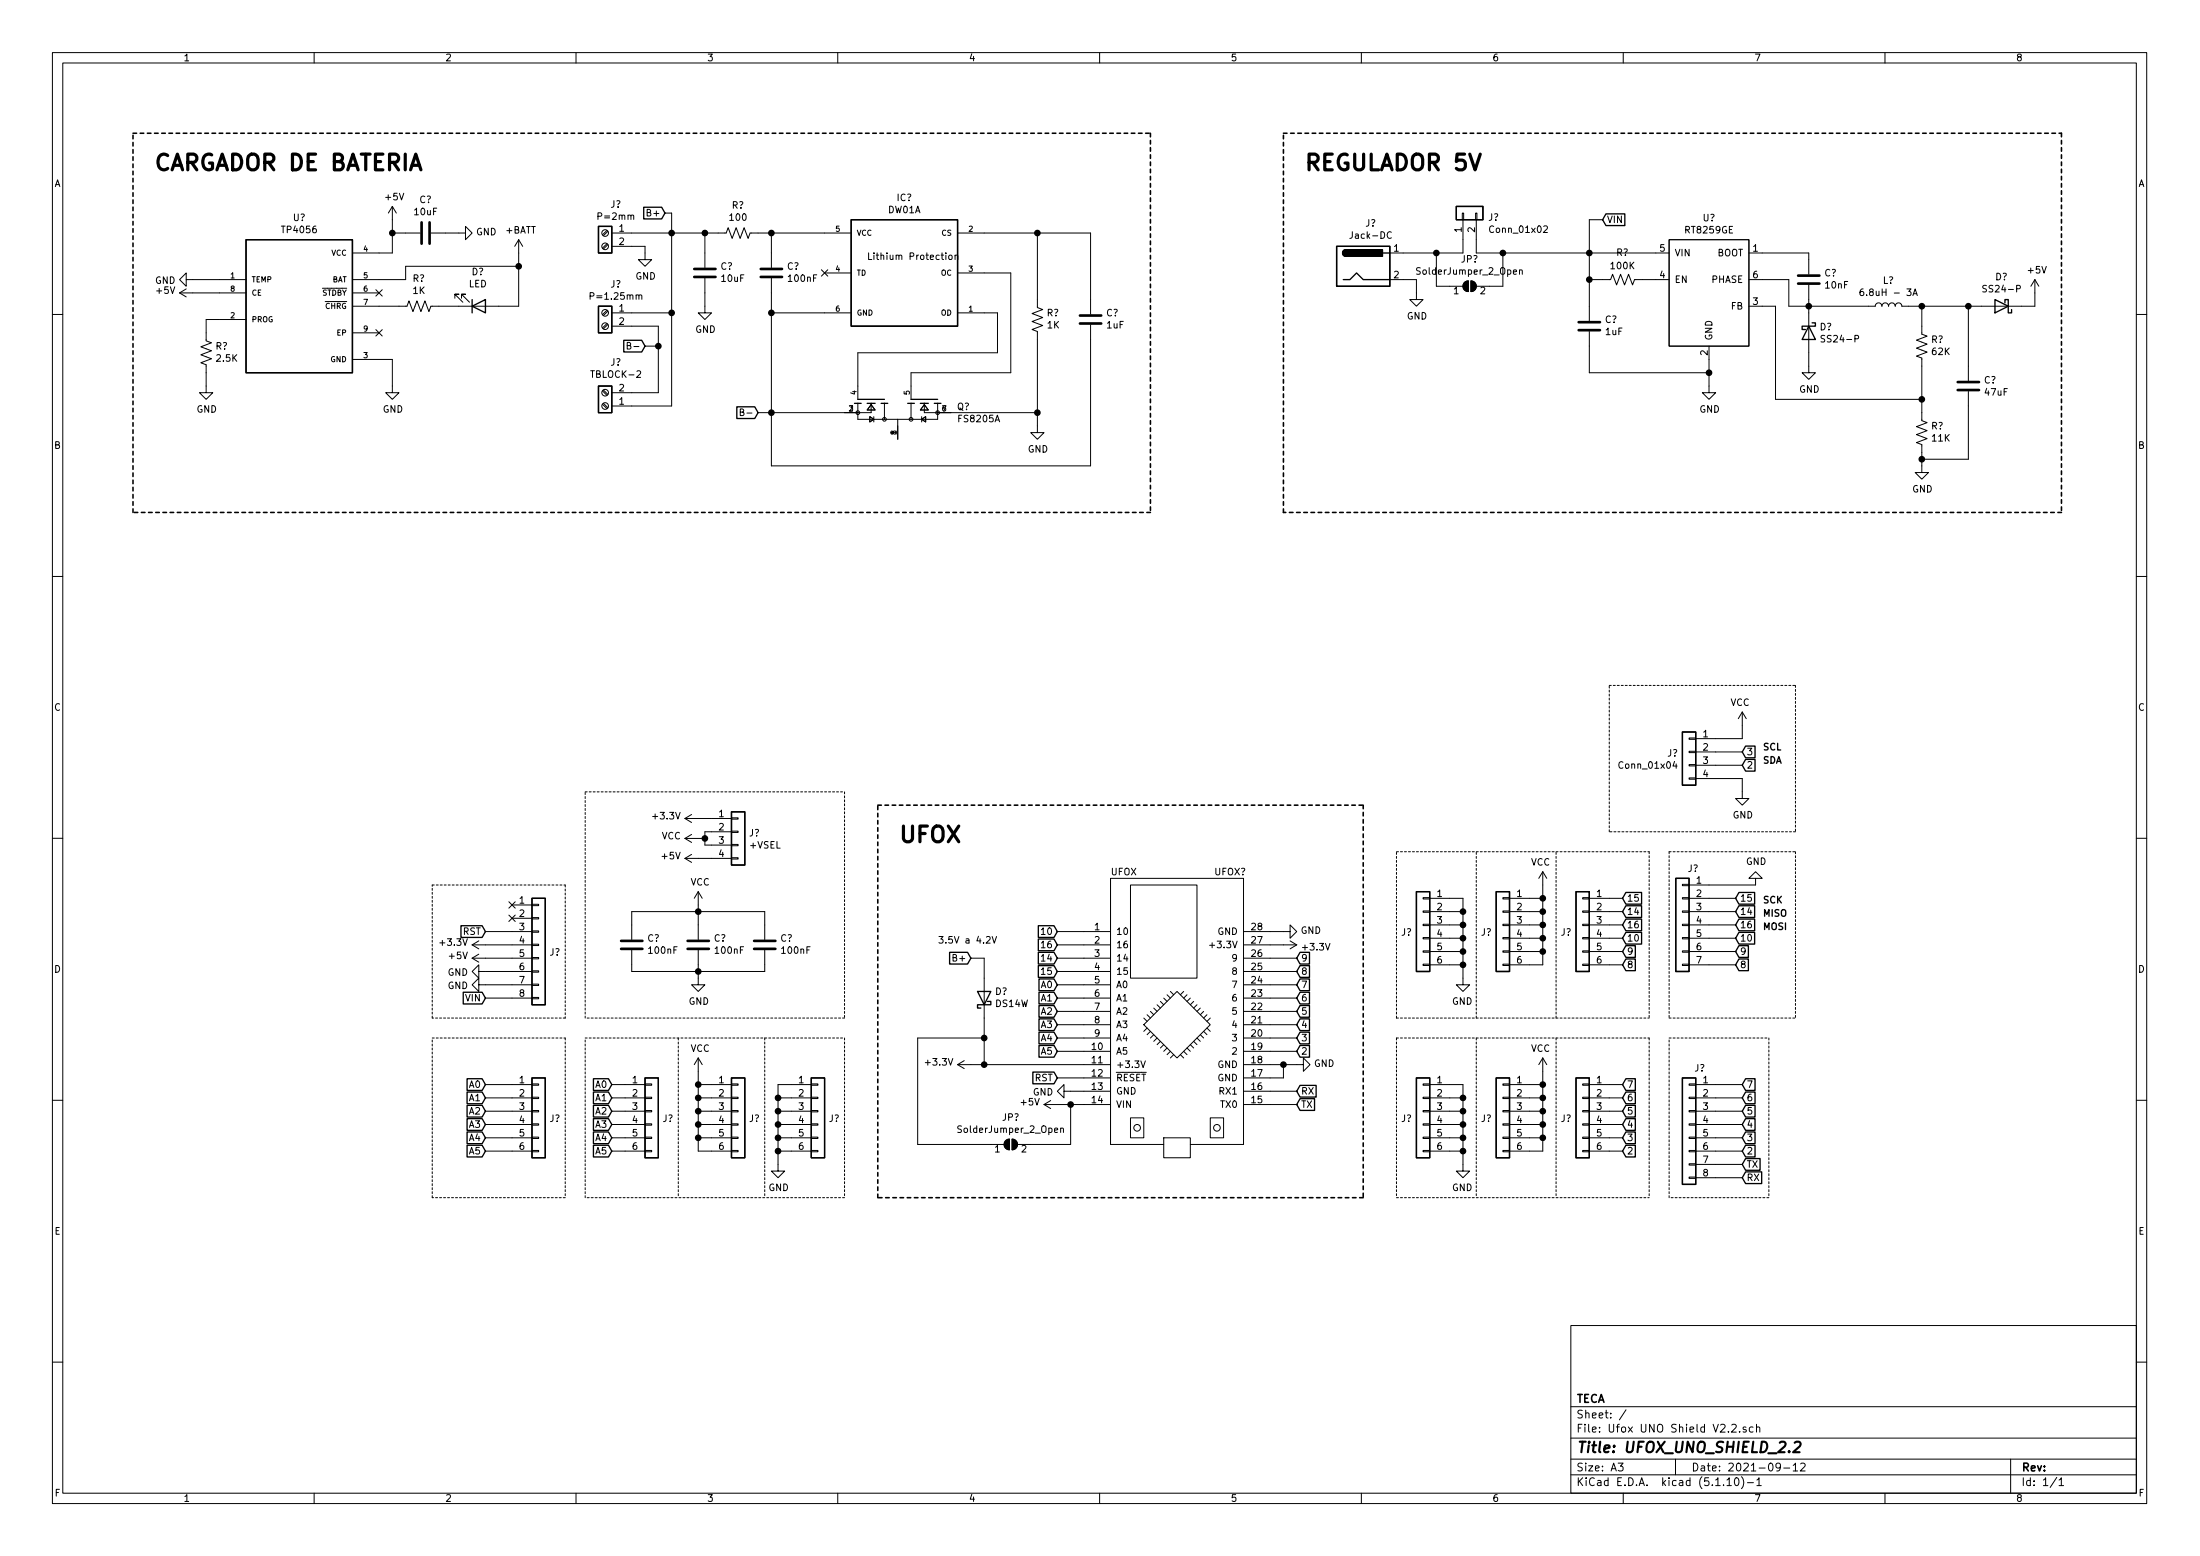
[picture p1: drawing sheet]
<svg xmlns="http://www.w3.org/2000/svg" width="420mm" height="297mm" viewBox="0 0 420 297" stroke-linecap="round" stroke-linejoin="round" font-family="sans-serif">
<g fill="none" stroke="#000" stroke-width=".19">
<path d="M10 10h400v277h-400zM12 12h396v273.1h-396zM60 10v2M110 10v2M160 10v2M210 10v2M260 10v2M310 10v2M360 10v2M74.9 39.4v8.9h-7.6M74.9 39.4l-.7 1.3M74.9 39.4l.8 1.3"/>
<path d="M34.3 55.9h12.7M34.3 55.9l1.3 .8M35.6 53.4v-1.3l-1.3 1.3 1.3 1.2v-1.2h11.4M35.6 55.2l-1.3 .7M67.3 55.9h5.1M71.8 55.3l1.2 1.2M73 55.3l-1.2 1.2M74.9 44.5h5.4M82.3 44.5h6.6v-1.3l1.3 1.3-1.3 1.3v-1.3M86.9 56.9v-.7h.7h-.7l1.5 1.5M88.1 56.9v-.7h.8h-.8l1.6 1.5M99.1 45.8v12.7h-16.8l-.4 1-.7-2.1-.8 2.1-.8-2.1-.7 2.1-.8-2.1-.4 1.1h-10.4"/>
<path d="M99.1 50.8h-21.6v2.6h-10.2M99.1 45.8l-.8 1.2M99.1 45.8l.7 1.2M112.7 56.5l.7-.1v-.4l-.7-.1v1.2M115.9 46.5l-.8 .9M115.9 44l-.8 .8M115.9 59.2l-.8 .9M116.1 46.7l-.9 .8M116.1 44.2l-.9 .8M116.1 59.4l-.9 .8M116.8 47h6.4v2.6h1.3l-1.3 1.2-1.3-1.2h1.3M116.8 44.5h21.9l.4-1 .7 2 .8-2 .8 2 .7-2 .8 2 .4-1h19.3"/>
<path d="M116.8 59.7h11.5M122 56.5l.2-.2h.3l.1 .8M127 40.7h1.3v36.8h-11.5M134.6 53.1v6.6h1.3l-1.3 1.3-1.3-1.3h1.3M134.6 44.5v6.6M147.3 59.7h15.3M147.3 44.5v6.6M147.3 53.1v35.8h61v-26.9M156.9 51.5l1.2 1.2M157.5 52.1h5.1M158.1 51.5l-1.2 1.2M165.9 48.3v1.2h.6"/>
<path d="M181.3 48.8l.3-.1 .2 .1-.1 .7h-.3l-.2-.2zM182.4 48.8l.2-.1 .3 .1v.7M182.4 48.7v.8M182.9 44.5h25.4v15.5M182.9 59.7h7.6v7.6h-26.7v8.9M182.9 52.1h10.1v19.1h-19v5M198.1 44.5v14.2l1 .4-2 .8 2 .7-2 .8 2 .7-2 .8 1 .4v19.3h1.3l-1.3 1.3-1.3-1.3h1.3M265.4 53.4h5.1v3.8h1.3l-1.3 1.3-1.3-1.3h1.3M265.7 44.4a.6 .6 0 0 0-.8 .4 .6 .6 0 0 0 .6 .7l.2-.1M274.3 48.3v6.3h5.1M279.3 40.7h.2v1.2h-.2zM279.4 41.9v6.4h-14"/>
<path d="M279.6 54l.5-.3 .3-.1v2.1a1.03 1.03 0 0 1-.9-.6 1.03 1.03 0 0 1 .1-1.1zM280.9 53.6a1.02 1.02 0 0 1 1 1 1.02 1.02 0 0 1-1 1.1zM281.8 40.7h.3v1.2h-.3zM281.9 41.9v6.4h36.9M287 48.3v6.3h-5.1M290.2 51.6l.2-.1 .3 .1v.8M290.2 51.5v.9M294.8 43.2l.5-.1 .2 .4-.8 .9h.8M303.5 53.4h4.1l.4-1 .7 2 .8-2 .8 2 .7-2 .8 2 .4-1h6.6M306.1 41.9h-2.6v19.4M318.8 45.8h15.2v20.3h-15.2zM334 53.4h7.6v5.1h16.5a.63 .63 0 0 1 .7-.7 .63 .63 0 0 1 .6 .7 .63 .63 0 0 1 .6-.7 .63 .63 0 0 1 .7 .7 .63 .63 0 0 1 .6-.7 .63 .63 0 0 1 .6 .7 .63 .63 0 0 1 .7-.7 .63 .63 0 0 1 .6 .7h25.4v-5.1"/>
<path d="M334 48.3h11.4v4.1M334 58.5h5.1v17.7h27.9M345.4 54.4v16.8h1.3l-1.3 1.2-1.2-1.2h1.2M355.8 55.2h-.2a.79 .79 0 0 0-.1 1.2l.4-.1v-.5l-.4-.2-.3 .3M365.3 56.4l.5-1.2 .4 1.2M365.5 56.1h.6M367 58.5v5.3l1 .4-2 .7 2 .8-2 .8 2 .7-2 .8 1 .4v11.9l1 .4-2 .7 2 .8-2 .8 2 .7-2 .8 1 .4v5.3h1.3l-1.3 1.3-1.2-1.3h1.2M375.9 58.5v14.2M379.4 54.5h-.5l-.2 .1v.4l.6 .2 .1 .3-.3 .2h-.4M388.6 53.4l-.7 1.2M388.6 53.4l.8 1.2M10 60h2"/>
<path d="M47 61h-7.6v4.1l1 .3-2 .8 2 .8-2 .7 2 .8-2 .8 1 .3v5.4h1.2l-1.2 1.2-1.3-1.2h1.3M67.3 68.6h7.6v6.4h1.3l-1.3 1.2-1.2-1.2h1.2M67.3 63.5h5.1M71.8 62.9l1.2 1.2M73 62.9l-1.2 1.2M115.1 74.6l.8 .9M115.1 77.2l.8 .8M115.2 74.5l.9 .8M115.2 77l.9 .8M115.9 61.8l-.8 .8M116.1 61.9l-.9 .9M116.8 62.3h8.9v12.7h-8.9"/>
<path d="M119.8 66l.5-.1 .1-.2v-.2l-.6-.1v1.2h.5l.1-.1 .1-.3-.3-.2M121.1 66.2h.9M123.2 66.1h2.5M141.4 78.7l.5-.1 .1-.2v-.2l-.6-.1v1.2h.5l.1-.1 .1-.3-.3-.2M142.6 78.9h1M163.8 77v3h15.3v-3M166.1 79.5l.8 .5-.8 .6zM166.4 77.3l.7 1h-1.5zM166.4 77v1.8h-21.6M166.9 79.5v1.1M168.9 77v3M174 77v3"/>
<path d="M176 79.5v1.1M176.5 77.3l.8 1h-1.5zM176.5 77v1.8h21.6M303.5 63.3v7.9h22.9M326.4 66.1v8.9h1.3l-1.3 1.2-1.3-1.2h1.3M348.5 64.1l-.5-.1-.2 .1v.4l.6 .3 .1 .3-.2 .2-.5-.1M375.9 74.7v13h-8.9M408 60h2M171.4 80v3.9M176 80l.8-.5v1.1zM10 110h2M408 110h2"/>
<path d="M332.7 135.9v5.1h-8.9M332.7 135.9l.8 1.3M332.7 135.9l-.7 1.3M130.8 156.2h8.9M130.8 156.2l1.3 .8M132.1 155.5l-1.3 .7M132.1 159.3l-1.3 .8M139.7 156.1h1.3v.3h-1.3zM139.7 158.7h1.3v.2h-1.3zM139.7 158.8h-5.1v2.5h5.1M319.8 145.4l-.3 .8h.8M320.1 145.8v.9"/>
<path d="M322.6 148.5h1.2v.3h-1.2zM322.6 146h1.2v.2h-1.2zM322.6 140.9h1.2v.2h-1.2zM322.6 143.4h1.2v.3h-1.2zM323.8 148.6h8.9v3.8h1.3l-1.3 1.3-1.2-1.3h1.2M323.8 143.5h8.9M323.8 146.1h8.9M10 160h2M91.4 179.6l-1.2 .8M92.7 177.8h8.9M97.2 174.7l1.2 1.2M97.2 172.1l1.2 1.3"/>
<path d="M97.8 172.8h3.8M97.8 175.3h3.8M98.4 174.7l-1.2 1.2M98.4 172.1l-1.2 1.3M101.6 177.7h1.3v.3h-1.3zM101.6 175.2h1.3v.2h-1.3zM101.6 172.6h1.3v.3h-1.3zM120.6 179.4v-5.4h25.4v5.4M130.8 160.1h3.8M130.8 163.9h8.9M130.8 163.9l1.3 .7M130.8 160.1l1.3 .7"/>
<path d="M132.1 163.1l-1.3 .8M133.3 170.2v9.2M133.3 170.2l-.7 1.3M133.3 170.2l.8 1.3M139.7 163.7h1.3v.3h-1.3zM139.7 161.2h1.3v.3h-1.3zM188.4 178.9l.5-.1 .2 .3-.8 .9h.8M189.5 178.8l.4 1.2 .4-1.2M201.9 177.8h10.2M215.9 168.9h12.7v17.8h-12.7zM237.5 177.8h8.9v-1.2l1.2 1.2-1.2 1.3v-1.3M246.4 179.6l1.2 .8"/>
<path d="M271.8 179h1.2v.2h-1.2zM271.8 173.9h1.2v.3h-1.2zM271.8 171.4h1.2v.2h-1.2zM271.8 176.4h1.2v.3h-1.2zM273 171.5h6.4v16.5h-1.3l1.3 1.3 1.3-1.3h-1.3M273 174h6.4M273 176.6h6.4M273 179.1h6.4M287 179h1.3v.2h-1.3zM287 173.9h1.3v.3h-1.3zM287 171.4h1.3v.2h-1.3zM287 176.4h1.3v.3h-1.3z"/>
<path d="M288.3 171.5h6.3M288.3 174h6.3M288.3 176.6h6.3M288.3 179.1h6.3M294.6 166.4v17.8h-6.3M294.6 166.4l.8 1.3M294.6 166.4l-.7 1.3M302.3 179h1.2v.2h-1.2zM302.3 173.9h1.2v.3h-1.2zM302.3 171.4h1.2v.2h-1.2zM302.3 176.4h1.2v.3h-1.2zM303.5 171.5h6.4"/>
<path d="M303.5 174h6.4M303.5 176.6h6.4M303.5 179.1h6.4M321.3 179h1.3v.2h-1.3zM321.3 173.9h1.3v.3h-1.3zM321.3 171.4h1.3v.2h-1.3zM321.3 168.8h1.3v.3h-1.3zM321.3 176.4h1.3v.3h-1.3zM322.6 171.5h8.9M322.6 174h8.9M322.6 176.6h8.9M322.6 179.1h8.9"/>
<path d="M335.3 167.7h-1.3l1.3-1.3 1.2 1.3h-1.2v1.2h-12.7M408 160h2M90.2 180.4h11.4M90.2 182.9h11.4M90.2 182.9l1.2 .8M90.2 180.4l1.2 .7M91.4 188v-1.3l-1.2 1.3 1.2 1.3v-1.3h10.2M91.4 185.5v-1.3l-1.2 1.3 1.2 1.2v-1.2h10.2M91.4 182.2l-1.2 .7M92.7 190.5h8.9M101.6 185.3h1.3v.3h-1.3zM101.6 187.9h1.3v.2h-1.3z"/>
<path d="M101.6 190.4h1.3v.3h-1.3zM101.6 182.8h1.3v.2h-1.3zM101.6 180.2h1.3v.3h-1.3zM120.6 181.4v4.1h25.4v-4.1M133.3 181.4v6.6h1.3l-1.3 1.3-1.2-1.3h1.2M185.4 182.9h2.6v20.3M188 198.2h-12.7v20.3h16.5M201.9 180.4h10.2M201.9 198.2h10.2M201.9 195.6h10.2M201.9 193.1h10.2M201.9 190.5h10.2"/>
<path d="M201.9 188h10.2M201.9 185.5h10.2M201.9 182.9h10.2M218.4 195.6l6.4-6.3 6.3 6.3-6.3 6.4zM218.4 194.3l.7 .7M219.1 196.3l-.7 .6M219.1 193.7l.6 .6M219.7 196.9l-.6 .6M219.7 193.1l.6 .6M220.3 197.5l-.6 .7M220.3 192.4l.7 .7M221 198.2l-.7 .6"/>
<path d="M221 191.8l.6 .6M221.6 198.8l-.6 .6M221.6 191.2l.6 .6M222.2 199.4l-.6 .7M222.2 190.5l.7 .7M222.9 189.9l.6 .6M223.5 189.3l.7 .6M226.1 189.3l-.7 .6M226.7 189.9l-.6 .6M227.3 190.5l-.6 .7M227.3 199.4l.7 .7M228 198.8l.6 .6"/>
<path d="M228 191.2l-.7 .6M228.6 191.8l-.6 .6M228.6 198.2l.6 .6M229.2 192.4l-.6 .7M229.2 197.5l.7 .7M229.9 193.1l-.7 .6M229.9 196.9l.6 .6M230.5 193.7l-.6 .6M230.5 196.3l.6 .6M231 180.5h1M231.1 194.3l-.6 .7M237.5 180.4h10.1"/>
<path d="M237.5 198.2h10.1M237.5 195.6h10.1M237.5 193.1h10.1M237.5 190.5h10.1M237.5 188h10.1M237.5 185.5h10.1M237.5 182.9h10.1M247.6 180.4l-1.2 .7M271.8 181.5h1.2v.3h-1.2zM271.8 184.1h1.2v.2h-1.2zM273 181.6h6.4M273 184.2h6.4"/>
<path d="M287 181.5h1.3v.3h-1.3zM287 184.1h1.3v.2h-1.3zM288.3 181.6h6.3M302.3 181.5h1.2v.3h-1.2zM302.3 184.1h1.2v.2h-1.2zM303.5 181.6h6.4M303.5 184.2h6.4M321.3 181.5h1.3v.3h-1.3zM321.3 184.1h1.3v.2h-1.3zM322.6 181.6h8.9M322.6 184.2h8.9M10 210h2"/>
<path d="M92.7 207h8.9M92.7 209.6h8.9M92.7 212.1h8.9M92.7 214.7h8.9M92.7 217.2h8.9M92.7 219.7h8.9M101.6 217.1h1.3v.2h-1.3zM101.6 219.6h1.3v.3h-1.3zM101.6 214.5h1.3v.3h-1.3zM101.6 209.5h1.3v.2h-1.3zM101.6 206.9h1.3v.3h-1.3zM101.6 212h1.3v.3h-1.3z"/>
<path d="M116.8 207h6.4M116.8 209.6h6.4M116.8 212.1h6.4M116.8 214.7h6.4M116.8 217.2h6.4M116.8 219.7h6.4M123.2 217.1h1.3v.2h-1.3zM123.2 219.6h1.3v.3h-1.3zM123.2 214.5h1.3v.3h-1.3zM123.2 209.5h1.3v.2h-1.3zM123.2 206.9h1.3v.3h-1.3zM123.2 212h1.3v.3h-1.3z"/>
<path d="M133.3 207h6.4M133.3 209.6h6.4M133.3 212.1h6.4M133.3 214.7h6.4M133.3 217.2h6.4M133.3 202v17.7h6.4M133.3 202l-.7 1.2M133.3 202l.8 1.2M139.7 217.1h1.3v.2h-1.3zM139.7 219.6h1.3v.3h-1.3zM139.7 214.5h1.3v.3h-1.3zM139.7 209.5h1.3v.2h-1.3z"/>
<path d="M139.7 206.9h1.3v.3h-1.3zM139.7 212h1.3v.3h-1.3zM148.6 209.6h6.3M148.6 212.1h6.3M148.6 214.7h6.3M148.6 217.2h6.3M148.6 219.7h6.3M154.9 217.1h1.3v.2h-1.3zM154.9 219.6h1.3v.3h-1.3zM154.9 214.5h1.3v.3h-1.3zM154.9 209.5h1.3v.2h-1.3zM154.9 206.9h1.3v.3h-1.3z"/>
<path d="M154.9 212h1.3v.3h-1.3zM154.9 207h-6.3v16.6h1.3l-1.3 1.2-1.3-1.2h1.3M182.9 203.2l1.2 .8M182.9 203.2h29.2M184.1 202.5l-1.2 .7M192 217.8l.4-.3h.4v2a1.03 1.03 0 0 1-.9-.6 1.03 1.03 0 0 1 .1-1.1zM193.3 217.5a1.02 1.02 0 0 1 1 1 1.02 1.02 0 0 1-1 1zM199.4 210.9l1.3 .7M199.4 210.9h12.7M200.7 210.1l-1.3 .8M201.9 200.7h10.2M201.9 205.8h10.2"/>
<path d="M202.6 215.5l.1-.1h.3l.1 .8M202.6 215.4v.8M203.2 208.3v-1.3l-1.3 1.3 1.3 1.3v-1.3h8.9M204.5 210.9v7.6h-10.2M215.9 213.4h2.5v3.8h-2.5zM217.9 202.5l.4 1.3 .4-1.3M222.2 218.5h-10.1v-50.8h25.4v50.8h-10.2M222.2 217.2h5.1v3.8h-5.1zM222.9 200.1l-.7 .6M223.5 200.7l-.6 .6M224.2 201.3l-.7 .7M225.4 201.3l.7 .7"/>
<path d="M226.1 200.7l.6 .6M226.7 200.1l.6 .6M231.1 213.4h2.6v3.8h-2.6zM237.5 203.2h11.4v-1.2l1.3 1.2-1.3 1.3v-1.3M237.5 210.9h10.1M237.5 200.7h10.1M237.5 208.3h10.1M245.1 203.2v2.6h-7.6M271.8 217.1h1.2v.2h-1.2zM271.8 219.6h1.2v.3h-1.2zM271.8 214.5h1.2v.3h-1.2zM271.8 209.5h1.2v.2h-1.2z"/>
<path d="M271.8 206.9h1.2v.3h-1.2zM271.8 212h1.2v.3h-1.2zM273 207h6.4v16.6h-1.3l1.3 1.2 1.3-1.2h-1.3M273 209.6h6.4M273 212.1h6.4M273 214.7h6.4M273 217.2h6.4M273 219.7h6.4M287 217.1h1.3v.2h-1.3zM287 219.6h1.3v.3h-1.3zM287 214.5h1.3v.3h-1.3zM287 209.5h1.3v.2h-1.3z"/>
<path d="M287 206.9h1.3v.3h-1.3zM287 212h1.3v.3h-1.3zM288.3 207h6.3M288.3 209.6h6.3M288.3 212.1h6.3M288.3 214.7h6.3M288.3 217.2h6.3M294.6 202v17.7h-6.3M294.6 202l.8 1.2M294.6 202l-.7 1.2M302.3 217.1h1.2v.2h-1.2zM302.3 219.6h1.2v.3h-1.2z"/>
<path d="M302.3 214.5h1.2v.3h-1.2zM302.3 209.5h1.2v.2h-1.2zM302.3 206.9h1.2v.3h-1.2zM302.3 212h1.2v.3h-1.2zM303.5 207h6.4M303.5 209.6h6.4M303.5 212.1h6.4M303.5 214.7h6.4M303.5 217.2h6.4M303.5 219.7h6.4M322.6 219.6h1.2v.3h-1.2zM322.6 217.1h1.2v.2h-1.2z"/>
<path d="M322.6 212h1.2v.3h-1.2zM322.6 209.5h1.2v.2h-1.2zM322.6 206.9h1.2v.3h-1.2zM322.6 214.5h1.2v.3h-1.2zM323.8 207h8.9M323.8 209.6h8.9M323.8 212.1h8.9M323.8 214.7h8.9M323.8 217.2h8.9M323.8 219.7h8.9M408 210h2M322.6 222.2h1.2v.2h-1.2z"/>
<path d="M322.6 224.7h1.2v.3h-1.2zM323.8 222.3h8.9M323.8 224.8h8.9M300 253h108v32.1h-108zM10 260h2M300 278.5h108M300 274.5h108M300 268.5h108M309 279.3h1l-.5 .6 .4 .1v.7l-.2 .1-.7-.1M310.5 269.1l-1.2 2M320 278.5v3M330.7 272l.6-.1 .3 .4-.9 1.1h.9"/>
<path d="M332.2 273.3v.1M333.5 272.5l-.4-.1-.2 .2v.2l.6 .2v.3h-.6M334.8 272.5l-.4-.1-.3 .3 .1 .6 .2 .1 .4-.1M335.5 272.5l.2-.1 .3 .1 .1 .9M335.5 271.9v1.5M340 279.9l-.2 .3h-.5l-.1-.3 .1-.5 .5-.1 .2 .2a1.19 1.19 0 0 1-.2 1.2l-.5 .1M342.5 279.7l.4-.4v1.5M343.9 279.5l.5-.2 .3 .2 .1 .2-1 1.1h1M384 278.5v6.6M408 260h2M60 285.1v1.9M110 285.1v1.9"/>
<path d="M160 285.1v1.9M210 285.1v1.9M260 285.1v1.9M300 281.5h108M310 285.1v1.9M329.8 282.5l.5-.4v1.5M329.8 283.6h.9M331.4 282.2l.2-.1a.8 .8 0 0 1 .5 .8 .8 .8 0 0 1-.5 .7 1 1 0 0 1-.2-1.4zM332.6 281.9a1.71 1.71 0 0 1 0 2.3M333.7 283h1.2M335.5 282.5l.4-.4v1.5M335.5 283.6h.9"/>
<path d="M340.7 280.2h1.1M342.5 280.8h.8M360 285.1v1.9M392.8 282l-1.3 2M393.2 282.5l.5-.4v1.5M393.2 283.6h.9"/>
<circle cx="115.6" cy="59.7" r=".63"/>
<circle cx="115.6" cy="47" r=".63"/>
<circle cx="115.6" cy="44.5" r=".63"/>
<circle cx="115.6" cy="75" r=".63"/>
<circle cx="115.6" cy="77.5" r=".63"/>
<circle cx="115.6" cy="62.3" r=".63"/>
<circle cx="163.8" cy="78.8" r=".36"/>
<circle cx="179.1" cy="78.8" r=".36"/>
<circle cx="168.9" cy="80" r=".36"/>
<circle cx="174" cy="80" r=".36"/>
<circle cx="217.2" cy="215.3" r=".63"/>
<circle cx="232.4" cy="215.3" r=".63"/>
</g>
<path d="M342.7 275.4l.4-.2h.4a.46 .46 0 0 1 .4 .6l-.2 .3-1.3 1.1h1.3" fill="none" stroke="#000" stroke-width=".41"/>
<g fill="none" stroke="#000" stroke-width=".51">
<path d="M80.5 42.5v4M82 42.5v4M132.6 51.3h4.1M132.6 52.9h4.1M145.3 51.3h4.1M145.3 52.9h4.1M343.4 52.6h4.1M343.4 54.1h4.1M206.2 60.2h4.1M206.2 61.8h4.1M301.5 61.5h4.1M301.5 63h4.1"/>
<path d="M373.9 74.5h4.1M373.9 72.9h4.1M118.6 179.6h4.1M131.3 179.6h4.1M144 179.6h4.1M118.6 181.1h4.1M131.3 181.1h4.1M144 181.1h4.1"/>
</g>
<g fill="none" stroke="#000" stroke-width=".25">
<path d="M122.9 39.6h3.5l.6 1.1-.6 1.1h-3.5zM278.1 39.4h5.1v2.5h-5.1zM47 45.8h20.3v25.4h-20.3zM90.2 58.5l2.5-1.3v2.5zM90.2 57.2v2.5M114.3 43.2h2.5v5.1h-2.5zM114.3 58.5h2.5v5h-2.5zM162.6 41.9h20.3v20.4h-20.3zM255.3 47h10.1v7.6h-10.1zM256.5 53.4h1.3l1.3-1.3 1.2 1.3h5.1M257 47.7a.63 .63 0 0 0-.6 .6 .63 .63 0 0 0 .6 .6M264.2 48.3h1.2"/>
<path d="M306.7 40.8h3.6v2.3h-3.6l-.6-1.2zM381 57.2l2.5 1.3-2.5 1.2zM382.9 57.8v-.6h.6v2.5h.7v-.6M114.3 73.7h2.5v5.1h-2.5zM119.1 65h3.5l.6 1.1-.6 1.1h-3.5zM140.7 77.7h3.4l.7 1.1-.7 1.1h-3.4zM163.2 77h1.3M163.8 76.2h5.1M165.6 77h1.5M168.3 77h1.2M173.4 77h1.2M174 76.2h5.1"/>
<path d="M175.8 77h1.5M178.4 77h1.3M345.4 62.3l1.3 2.5h-2.5zM346.1 61.6h.6v.7h-2.5v.6h.6M321.3 139.7h2.5v10.2h-2.5zM139.7 155h2.5v10.1h-2.5zM333.4 142.4h1.8v2.3h-1.8l-.7-1.2zM333.4 145h1.8v2.2h-1.8l-.7-1.1zM88 176.7h4.1l.6 1.1-.6 1.2h-4.1zM101.6 171.5h2.5v20.3h-2.5zM198.3 179.3h3l.6 1.1-.6 1.1h-3zM198.3 176.7h3l.6 1.1-.6 1.2h-3z"/>
<path d="M270.5 170.2h2.5v15.3h-2.5zM285.7 170.2h2.6v15.3h-2.6zM301 170.2h2.5v15.3h-2.5zM310.5 178h3v2.2h-3l-.6-1.1zM310.5 175.4h3v2.3h-3l-.6-1.1zM310.5 172.9h3v2.2h-3l-.6-1.1zM310.5 170.4h3v2.2h-3l-.6-1.1zM320 167.7h2.6v17.8h-2.6zM332.1 175.4h3v2.3h-3l-.6-1.1zM332.1 178h3v2.2h-3l-.6-1.1zM332.1 172.9h3v2.2h-3l-.6-1.1zM332.1 170.4h3v2.2h-3l-.6-1.1z"/>
<path d="M88.5 189.4h3.6l.6 1.1-.6 1.2h-3.6zM181.4 181.8h3.4l.6 1.1-.6 1.1h-3.4zM186.7 189.3h2.5l-1.2 2.5zM188.6 191.2h.6v.6h-2.5v.6h.6M198.3 184.3h3l.6 1.2-.6 1.1h-3zM198.3 181.8h3l.6 1.1-.6 1.1h-3zM198.4 194.5h2.9l.6 1.1-.6 1.1h-2.9zM198.4 186.9h2.9l.6 1.1-.6 1.1h-2.9zM198.4 189.4h2.9l.6 1.1-.6 1.2h-2.9zM198.4 192h2.9l.6 1.1-.6 1.1h-2.9zM198.4 197h2.9l.6 1.2-.6 1.1h-2.9zM198.4 199.6h2.9l.6 1.1-.6 1.1h-2.9z"/>
<path d="M248.3 194.5h1.8v2.2h-1.8l-.7-1.1zM248.3 181.8h1.8v2.2h-1.8l-.7-1.1zM248.3 184.3h1.8v2.3h-1.8l-.7-1.1zM248.3 186.9h1.8v2.2h-1.8l-.7-1.1zM248.3 189.4h1.8v2.3h-1.8l-.7-1.2zM248.3 192h1.8v2.2h-1.8l-.7-1.1zM248.3 197h1.8v2.3h-1.8l-.7-1.1zM248.3 199.6h1.8v2.2h-1.8l-.7-1.1zM310.5 183.1h1.8v2.2h-1.8l-.6-1.1zM310.5 180.5h1.8v2.3h-1.8l-.6-1.2zM332.1 183.1h1.8v2.2h-1.8l-.6-1.1zM332.1 180.5h1.8v2.3h-1.8l-.6-1.2z"/>
<path d="M89.2 211h2.9l.6 1.1-.6 1.1h-2.9zM89.2 218.6h2.9l.6 1.1-.6 1.2h-2.9zM89.2 216.1h2.9l.6 1.1-.6 1.1h-2.9zM89.2 213.5h2.9l.6 1.2-.6 1.1h-2.9zM89.2 208.5h2.9l.6 1.1-.6 1.1h-2.9zM89.2 205.9h2.9l.6 1.1-.6 1.2h-2.9zM101.6 205.8h2.5v15.2h-2.5zM113.3 205.9h2.9l.6 1.1-.6 1.2h-2.9zM113.3 208.5h2.9l.6 1.1-.6 1.1h-2.9zM113.3 211h2.9l.6 1.1-.6 1.1h-2.9zM113.3 213.5h2.9l.6 1.2-.6 1.1h-2.9zM113.3 216.1h2.9l.6 1.1-.6 1.1h-2.9z"/>
<path d="M113.3 218.6h2.9l.6 1.1-.6 1.2h-2.9zM123.2 205.8h2.5v15.2h-2.5zM139.7 205.8h2.5v15.2h-2.5zM154.9 205.8h2.6v15.2h-2.6zM197.3 204.7h4l.6 1.1-.6 1.1h-4zM248.3 207.2h3.1v2.2h-3.1l-.7-1.1zM248.3 209.7h2.8v2.3h-2.8l-.7-1.1zM270.5 205.8h2.5v15.2h-2.5zM285.7 205.8h2.6v15.2h-2.6zM301 205.8h2.5v15.2h-2.5zM310.5 208.5h1.8v2.2h-1.8l-.6-1.1zM310.5 211h1.8v2.2h-1.8l-.6-1.1z"/>
<path d="M310.5 213.5h1.8v2.3h-1.8l-.6-1.1zM310.5 216.1h1.8v2.2h-1.8l-.6-1.1zM310.5 205.9h1.8v2.3h-1.8l-.6-1.2zM310.5 218.6h1.8v2.3h-1.8l-.6-1.2zM321.3 205.8h2.5v20.3h-2.5zM333.4 205.9h1.8v2.3h-1.8l-.7-1.2zM333.4 208.5h1.8v2.2h-1.8l-.7-1.1zM333.4 211h1.8v2.2h-1.8l-.7-1.1zM333.4 213.5h1.8v2.3h-1.8l-.7-1.1zM333.4 216.1h1.8v2.2h-1.8l-.7-1.1zM333.4 218.6h1.8v2.3h-1.8l-.7-1.2zM333.4 223.7h3v2.2h-3l-.7-1.1z"/>
<path d="M333.4 221.2h2.7v2.2h-2.7l-.7-1.1z"/>
</g>
<g fill="#000" stroke="#000" stroke-width=".25">
<path d="M256.6 47.8l.4-.1v1.2a.64 .64 0 0 1-.6-.4 .64 .64 0 0 1 .2-.7zM257 47.7h7v1.2h-7z"/>
<circle cx="74.9" cy="44.5" r=".51"/>
<circle cx="99.1" cy="50.8" r=".51"/>
<circle cx="128.3" cy="59.7" r=".51"/>
<circle cx="128.3" cy="44.5" r=".51"/>
<circle cx="134.6" cy="44.5" r=".51"/>
<circle cx="147.3" cy="44.5" r=".51"/>
<circle cx="147.3" cy="59.7" r=".51"/>
<circle cx="198.1" cy="44.5" r=".51"/>
<circle cx="274.3" cy="48.3" r=".51"/>
<circle cx="287" cy="48.3" r=".51"/>
<circle cx="303.5" cy="53.4" r=".51"/>
<circle cx="303.5" cy="48.3" r=".51"/>
<circle cx="345.4" cy="58.5" r=".51"/>
<circle cx="367" cy="58.5" r=".51"/>
<circle cx="375.9" cy="58.5" r=".51"/>
<circle cx="125.7" cy="66.1" r=".51"/>
<circle cx="147.3" cy="78.8" r=".51"/>
<circle cx="198.1" cy="78.8" r=".51"/>
<circle cx="326.4" cy="71.2" r=".51"/>
<circle cx="367" cy="76.2" r=".51"/>
<circle cx="367" cy="87.7" r=".51"/>
<circle cx="133.4" cy="174" r=".51"/>
<circle cx="134.6" cy="160.1" r=".51"/>
<circle cx="279.4" cy="179.1" r=".51"/>
<circle cx="279.4" cy="174" r=".51"/>
<circle cx="279.4" cy="176.6" r=".51"/>
<circle cx="294.6" cy="176.6" r=".51"/>
<circle cx="294.6" cy="179.1" r=".51"/>
<circle cx="294.6" cy="171.5" r=".51"/>
<circle cx="294.6" cy="174" r=".51"/>
<circle cx="133.4" cy="185.5" r=".51"/>
<circle cx="188" cy="198.2" r=".51"/>
<circle cx="279.4" cy="184.2" r=".51"/>
<circle cx="279.4" cy="181.6" r=".51"/>
<circle cx="294.6" cy="181.6" r=".51"/>
<circle cx="133.4" cy="209.6" r=".51"/>
<circle cx="133.4" cy="212.1" r=".51"/>
<circle cx="133.4" cy="207" r=".51"/>
<circle cx="133.4" cy="217.2" r=".51"/>
<circle cx="133.4" cy="214.7" r=".51"/>
<circle cx="148.6" cy="209.6" r=".51"/>
<circle cx="148.6" cy="212.1" r=".51"/>
<circle cx="148.6" cy="219.7" r=".51"/>
<circle cx="148.6" cy="214.7" r=".51"/>
<circle cx="148.6" cy="217.2" r=".51"/>
<circle cx="188" cy="203.2" r=".51"/>
<circle cx="204.5" cy="210.9" r=".51"/>
<circle cx="245.1" cy="203.2" r=".51"/>
<circle cx="279.4" cy="212.1" r=".51"/>
<circle cx="279.4" cy="209.6" r=".51"/>
<circle cx="279.4" cy="217.2" r=".51"/>
<circle cx="279.4" cy="219.7" r=".51"/>
<circle cx="279.4" cy="214.7" r=".51"/>
<circle cx="294.6" cy="209.6" r=".51"/>
<circle cx="294.6" cy="207" r=".51"/>
<circle cx="294.6" cy="212.1" r=".51"/>
<circle cx="294.6" cy="214.7" r=".51"/>
<circle cx="294.6" cy="217.2" r=".51"/>
</g>
<path d="M279.6 54l.5-.3 .3-.1v2.1a1.03 1.03 0 0 1-.9-.6 1.03 1.03 0 0 1 .1-1.1zM280.9 53.6a1.02 1.02 0 0 1 1 1 1.02 1.02 0 0 1-1 1.1zM192 217.8l.4-.3h.4v2a1.03 1.03 0 0 1-.9-.6 1.03 1.03 0 0 1 .1-1.1zM193.3 217.5a1.02 1.02 0 0 1 1 1 1.02 1.02 0 0 1-1 1z" fill="#000" stroke="#000" stroke-width=".19"/>
<g fill="none" stroke="#000" stroke-width=".19" stroke-dasharray=".4 .4">
<path d="M307.3 130.8h35.6M342.9 130.8v28M111.8 151.2h49.5M161.3 151.2v43.1M307.3 158.8v-28M342.9 158.8h-35.6M82.5 168.9h25.4M107.9 168.9v25.4M266.7 162.6h48.3M315 162.6v31.7M318.8 162.6v31.7M318.8 162.6h24.1"/>
<path d="M342.9 162.6v31.7M82.5 194.3v-25.4M82.5 198.2h25.4M107.9 194.3h-25.4M107.9 198.2v30.4M111.8 198.2h49.5M111.8 194.3v-43.1M129.5 198.2v30.4M146 198.2v30.4M161.3 198.2v30.4M161.3 194.3h-49.5M266.7 198.2v30.4"/>
<path d="M266.7 194.3h48.3M266.7 198.2h48.3M266.7 194.3v-31.7M281.9 198.2v30.4M281.9 194.3v-31.7M297.2 198.2v30.4M297.2 194.3v-31.7M315 198.2v30.4M318.8 194.3h24.1M318.8 198.2h19M337.8 198.2v30.4M82.5 228.6v-30.4"/>
<path d="M107.9 228.6h-25.4M111.8 228.6v-30.4M161.3 228.6h-49.5M266.7 228.6h48.3M318.8 228.6v-30.4M337.8 228.6h-19"/>
</g>
<path d="M25.4 25.4h194.3M219.7 25.4v72.4M245.1 25.4h148.6M393.7 25.4v72.4M25.4 97.8v-72.4M219.7 97.8h-194.3M245.1 97.8v-72.4M393.7 97.8h-148.6M167.6 153.7h92.7M260.3 153.7v74.9M167.6 228.6v-74.9M260.3 228.6h-92.7" fill="none" stroke="#000" stroke-width=".3" stroke-dasharray=".7 .7"/>
<g font-size="4.2">
<text x="29.2" y="32.6">CARGADOR DE BATERIA</text>
<text x="248.9" y="32.6">REGULADOR 5V</text>
<text x="171.4" y="160.8">UFOX</text>
</g>
<text font-size="2.8" x="301" y="277.3">Title: UFOX_UNO_SHIELD_2.2</text>
<g font-size="2.1">
<text x="301" y="267.8">TECA</text>
<text x="301" y="273.5">File: Ufox UNO Shield V2.2.sch</text>
<text x="301" y="270.8">Sheet: /</text>
<text x="301" y="280.9">Size: A3</text>
<text x="323" y="280.9">Date: 2021-09-12</text>
<text x="386" y="280.9">Rev:</text>
<text x="301" y="283.7">KiCad E.D.A. kicad (5.1.10)-1</text>
<text x="386" y="283.7">Id: 1/1</text>
</g>
<g font-size="1.8">
<text x="35" y="11.7">1</text>
<text x="85" y="11.7">2</text>
<text x="135" y="11.7">3</text>
<text x="185" y="11.7">4</text>
<text x="235" y="11.7">5</text>
<text x="285" y="11.7">6</text>
<text x="335" y="11.7">7</text>
<text x="385" y="11.7">8</text>
<text x="10.4" y="35.7">A</text>
<text x="408.4" y="35.7">A</text>
<text x="73.7" y="38.2">+5V</text>
<text x="79.2" y="41.1">10uF</text>
<text x="80.1" y="38.8">C?</text>
<text x="114.5" y="42">P=2mm</text>
<text x="116.6" y="39.7">J?</text>
<text x="123.9" y="41.3">B+</text>
<text x="139.8" y="39.8">R?</text>
<text x="169.6" y="40.7">DW01A</text>
<text x="171.3" y="38.4">IC?</text>
<text x="54.1" y="44.5">TP4056</text>
<text x="56" y="42.2">U?</text>
<text x="90.9" y="44.9">GND</text>
<text x="96.6" y="44.6">+BATT</text>
<text x="118.3" y="44.2">1</text>
<text x="118.3" y="46.8">2</text>
<text x="139.5" y="42.1">100</text>
<text x="258.3" y="45.6">Jack-DC</text>
<text x="260.8" y="43.3">J?</text>
<text x="279.1" y="44.3" transform="rotate(-90 279.1 44.3)">1</text>
<text x="281.7" y="44.3" transform="rotate(-90 281.7 44.3)">2</text>
<text x="284.3" y="42.1">J?</text>
<text x="284.8" y="44.5">Conn_01x02</text>
<text x="306.9" y="42.6">VIN</text>
<text x="322" y="44.6">RT8259GE</text>
<text x="325.2" y="42.3">U?</text>
<text x="78.8" y="53.8">R?</text>
<text x="90.1" y="52.5">D?</text>
<text x="121.4" y="53.4">GND</text>
<text x="137.6" y="51.5">C?</text>
<text x="137.9" y="53.8">10uF</text>
<text x="150.3" y="51.5">C?</text>
<text x="150.7" y="53.8">100nF</text>
<text x="166.6" y="49.6">Lithium Protection</text>
<text x="266.2" y="48">1</text>
<text x="266.2" y="53.1">2</text>
<text x="271" y="52.4">SolderJumper_2_Open</text>
<text x="279" y="50.1">JP?</text>
<text x="307.7" y="51.4">100K</text>
<text x="308.7" y="48.9">R?</text>
<text x="317" y="53.1">4</text>
<text x="317" y="48">5</text>
<text x="319.8" y="48.9">VIN</text>
<text x="327.9" y="48.9">BOOT</text>
<text x="334.8" y="48">1</text>
<text x="334.8" y="53.1">6</text>
<text x="348.4" y="52.8">C?</text>
<text x="381.1" y="53.5">D?</text>
<text x="387.4" y="52.2">+5V</text>
<text x="29.6" y="54.2">GND</text>
<text x="30" y="56.1">+5V</text>
<text x="78.9" y="56.1">1K</text>
<text x="89.5" y="54.8">LED</text>
<text x="113.3" y="57.2">P=1.25mm</text>
<text x="116.6" y="54.9">J?</text>
<text x="118.3" y="59.5">1</text>
<text x="277.6" y="56.2">1</text>
<text x="282.7" y="56.2">2</text>
<text x="319.8" y="54">EN</text>
<text x="326.9" y="54">PHASE</text>
<text x="330.6" y="59.1">FB</text>
<text x="334.8" y="58.2">3</text>
<text x="348.7" y="55.1">10nF</text>
<text x="356.3" y="56.5">6.8uH - 3A</text>
<text x="359.6" y="54.2">L?</text>
<text x="379.2" y="55.8">SS24-P</text>
<text x="118.3" y="62">2</text>
<text x="132.8" y="63.5">GND</text>
<text x="199.9" y="60.4">R?</text>
<text x="200.1" y="62.7">1K</text>
<text x="211.3" y="60.4">C?</text>
<text x="211.4" y="62.7">1uF</text>
<text x="268.7" y="61">GND</text>
<text x="306.5" y="61.7">C?</text>
<text x="306.7" y="64">1uF</text>
<text x="327" y="65.1" transform="rotate(-90 327 65.1)">GND</text>
<text x="347.5" y="63.1">D?</text>
<text x="348.3" y="65.4">SS24-P</text>
<text x="368.8" y="65.5">R?</text>
<text x="41.2" y="66.7">R?</text>
<text x="41.5" y="69">2.5K</text>
<text x="116.6" y="69.8">J?</text>
<text x="326.1" y="67.8" transform="rotate(-90 326.1 67.8)">2</text>
<text x="369" y="67.8">62K</text>
<text x="113.2" y="72.1">TBLOCK-2</text>
<text x="118.3" y="77.3">1</text>
<text x="118.3" y="74.7">2</text>
<text x="343.6" y="75">GND</text>
<text x="378.9" y="73.2">C?</text>
<text x="379.2" y="75.5">47uF</text>
<text x="37.5" y="78.8">GND</text>
<text x="73.1" y="78.8">GND</text>
<text x="182.8" y="78.3">Q?</text>
<text x="183.2" y="80.6">FS8205A</text>
<text x="324.6" y="78.8">GND</text>
<text x="368.8" y="82">R?</text>
<text x="10.4" y="85.7">B</text>
<text x="196.3" y="86.4">GND</text>
<text x="369" y="84.3">11K</text>
<text x="408.4" y="85.7">B</text>
<text x="365.2" y="94">GND</text>
<text x="10.4" y="135.7">C</text>
<text x="330.5" y="134.8">VCC</text>
<text x="408.4" y="135.7">C</text>
<text x="325.3" y="140.8">1</text>
<text x="325.3" y="143.3">2</text>
<text x="336.5" y="143.2">SCL</text>
<text x="309.5" y="146.7">Conn_01x04</text>
<text x="318.4" y="144.4">J?</text>
<text x="325.3" y="145.8">3</text>
<text x="325.3" y="148.4">4</text>
<text x="333.5" y="144.2">3</text>
<text x="333.5" y="146.7">2</text>
<text x="336.5" y="145.8">SDA</text>
<text x="137.3" y="156">1</text>
<text x="124.8" y="156.4">+3.3V</text>
<text x="126.4" y="160.2">VCC</text>
<text x="137.3" y="158.5">2</text>
<text x="137.3" y="161.1">3</text>
<text x="143.1" y="159.7">J?</text>
<text x="143.3" y="162">+VSEL</text>
<text x="330.9" y="156.2">GND</text>
<text x="126.5" y="164">+5V</text>
<text x="137.3" y="163.6">4</text>
<text x="212.2" y="167.1">UFOX</text>
<text x="232" y="167.1">UFOX?</text>
<text x="292.4" y="165.2">VCC</text>
<text x="322.4" y="166.5">J?</text>
<text x="333.5" y="165.1">GND</text>
<text x="99.2" y="172.5">1</text>
<text x="131.9" y="169">VCC</text>
<text x="274.5" y="171.2">1</text>
<text x="274.5" y="173.8">2</text>
<text x="289.7" y="171.2">1</text>
<text x="289.7" y="173.8">2</text>
<text x="305" y="171.2">1</text>
<text x="305" y="173.8">2</text>
<text x="310.7" y="172.1">15</text>
<text x="324" y="168.7">1</text>
<text x="324" y="171.2">2</text>
<text x="324" y="173.8">3</text>
<text x="332.3" y="172.1">15</text>
<text x="336.5" y="172.5">SCK</text>
<text x="88.4" y="178.5">RST</text>
<text x="99.2" y="175">2</text>
<text x="99.2" y="177.6">3</text>
<text x="123.6" y="179.8">C?</text>
<text x="136.3" y="179.8">C?</text>
<text x="149" y="179.8">C?</text>
<text x="199.2" y="178.5">10</text>
<text x="209.1" y="177.6">1</text>
<text x="213.1" y="178.5">10</text>
<text x="232.5" y="178.5">GND</text>
<text x="239.1" y="177.6">28</text>
<text x="248.4" y="178.3">GND</text>
<text x="267.6" y="178.6">J?</text>
<text x="274.5" y="176.3">3</text>
<text x="274.5" y="178.9">4</text>
<text x="282.9" y="178.6">J?</text>
<text x="289.7" y="176.3">3</text>
<text x="289.7" y="178.9">4</text>
<text x="298.1" y="178.6">J?</text>
<text x="305" y="176.3">3</text>
<text x="305" y="178.9">4</text>
<text x="310.7" y="179.7">10</text>
<text x="310.7" y="177.2">16</text>
<text x="310.7" y="174.7">14</text>
<text x="324" y="176.3">4</text>
<text x="324" y="178.9">5</text>
<text x="332.3" y="177.2">16</text>
<text x="332.3" y="179.7">10</text>
<text x="332.3" y="174.7">14</text>
<text x="336.5" y="177.5">MOSI</text>
<text x="336.5" y="175">MISO</text>
<text x="10.4" y="185.7">D</text>
<text x="84.2" y="180.6">+3.3V</text>
<text x="85.9" y="183.1">+5V</text>
<text x="99.2" y="180.1">4</text>
<text x="99.2" y="182.7">5</text>
<text x="99.2" y="185.2">6</text>
<text x="105" y="182.4">J?</text>
<text x="124" y="182.1">100nF</text>
<text x="136.7" y="182.1">100nF</text>
<text x="149.4" y="182.1">100nF</text>
<text x="179.1" y="180.1">3.5V a 4.2V</text>
<text x="182.3" y="183.6">B+</text>
<text x="199.2" y="181">16</text>
<text x="199.2" y="183.6">14</text>
<text x="209.1" y="180.1">2</text>
<text x="209.1" y="182.7">3</text>
<text x="209.1" y="185.2">4</text>
<text x="213.1" y="181">16</text>
<text x="213.1" y="183.6">14</text>
<text x="231.8" y="181">+3.3V</text>
<text x="235.5" y="183.6">9</text>
<text x="239.1" y="185.2">25</text>
<text x="239.1" y="182.7">26</text>
<text x="239.1" y="180.1">27</text>
<text x="248.4" y="183.6">9</text>
<text x="248.9" y="181.4">+3.3V</text>
<text x="274.5" y="181.4">5</text>
<text x="274.5" y="183.9">6</text>
<text x="289.7" y="181.4">5</text>
<text x="289.7" y="183.9">6</text>
<text x="305" y="181.4">5</text>
<text x="305" y="183.9">6</text>
<text x="310.7" y="184.8">8</text>
<text x="310.7" y="182.3">9</text>
<text x="324" y="181.4">6</text>
<text x="324" y="183.9">7</text>
<text x="332.3" y="184.8">8</text>
<text x="332.3" y="182.3">9</text>
<text x="408.4" y="185.7">D</text>
<text x="85.5" y="188.8">GND</text>
<text x="85.5" y="186.3">GND</text>
<text x="89" y="191.2">VIN</text>
<text x="99.2" y="187.7">7</text>
<text x="99.2" y="190.3">8</text>
<text x="131.5" y="191.8">GND</text>
<text x="190.1" y="189.9">D?</text>
<text x="198.9" y="188.6">A0</text>
<text x="198.9" y="191.2">A1</text>
<text x="199.2" y="186.1">15</text>
<text x="209.1" y="187.7">5</text>
<text x="209.1" y="190.3">6</text>
<text x="213.1" y="186.1">15</text>
<text x="213.1" y="188.6">A0</text>
<text x="213.1" y="191.2">A1</text>
<text x="235.5" y="191.2">6</text>
<text x="235.5" y="188.6">7</text>
<text x="235.5" y="186.1">8</text>
<text x="239.1" y="190.3">23</text>
<text x="239.1" y="187.7">24</text>
<text x="248.4" y="186.1">8</text>
<text x="248.4" y="188.6">7</text>
<text x="248.4" y="191.2">6</text>
<text x="277.3" y="191.8">GND</text>
<text x="190.2" y="192.2">DS14W</text>
<text x="198.9" y="196.3">A3</text>
<text x="198.9" y="193.7">A2</text>
<text x="209.1" y="192.8">7</text>
<text x="209.1" y="195.4">8</text>
<text x="209.1" y="197.9">9</text>
<text x="213.1" y="193.7">A2</text>
<text x="213.1" y="196.3">A3</text>
<text x="235.5" y="196.3">4</text>
<text x="235.5" y="193.7">5</text>
<text x="239.1" y="197.9">20</text>
<text x="239.1" y="195.4">21</text>
<text x="239.1" y="192.8">22</text>
<text x="248.4" y="196.3">4</text>
<text x="248.4" y="193.7">5</text>
<text x="131.9" y="200.8">VCC</text>
<text x="176.9" y="203.4">+3.3V</text>
<text x="198.9" y="198.8">A4</text>
<text x="198.9" y="201.3">A5</text>
<text x="208.6" y="200.4">10</text>
<text x="208.6" y="203">11</text>
<text x="213.1" y="201.3">A5</text>
<text x="213.1" y="203.9">+3.3V</text>
<text x="213.1" y="198.8">A4</text>
<text x="232.5" y="203.9">GND</text>
<text x="235.5" y="201.3">2</text>
<text x="235.5" y="198.8">3</text>
<text x="239.1" y="203">18</text>
<text x="239.1" y="200.4">19</text>
<text x="248.4" y="198.8">3</text>
<text x="248.4" y="201.3">2</text>
<text x="251" y="203.7">GND</text>
<text x="292.4" y="200.8">VCC</text>
<text x="89.7" y="207.7">A0</text>
<text x="99.2" y="206.8">1</text>
<text x="99.2" y="209.3">2</text>
<text x="113.8" y="207.7">A0</text>
<text x="120.8" y="206.8">1</text>
<text x="120.8" y="209.3">2</text>
<text x="137.3" y="206.8">1</text>
<text x="137.3" y="209.3">2</text>
<text x="152.6" y="206.8">1</text>
<text x="152.6" y="209.3">2</text>
<text x="197.3" y="209.1">GND</text>
<text x="197.6" y="206.4">RST</text>
<text x="208.6" y="205.5">12</text>
<text x="208.6" y="208.1">13</text>
<text x="213.1" y="206.4">RESET</text>
<text x="213.1" y="209">GND</text>
<text x="232.5" y="206.4">GND</text>
<text x="233" y="209">RX1</text>
<text x="239.1" y="208.1">16</text>
<text x="239.1" y="205.5">17</text>
<text x="248.4" y="209">RX</text>
<text x="274.5" y="206.8">1</text>
<text x="274.5" y="209.3">2</text>
<text x="289.7" y="206.8">1</text>
<text x="289.7" y="209.3">2</text>
<text x="305" y="206.8">1</text>
<text x="305" y="209.3">2</text>
<text x="310.7" y="207.7">7</text>
<text x="323.6" y="204.6">J?</text>
<text x="325.3" y="206.8">1</text>
<text x="325.3" y="209.3">2</text>
<text x="333.5" y="207.7">7</text>
<text x="89.7" y="212.8">A2</text>
<text x="89.7" y="215.3">A3</text>
<text x="89.7" y="210.2">A1</text>
<text x="99.2" y="211.9">3</text>
<text x="99.2" y="214.4">4</text>
<text x="105" y="214.2">J?</text>
<text x="113.8" y="210.2">A1</text>
<text x="113.8" y="212.8">A2</text>
<text x="113.8" y="215.3">A3</text>
<text x="120.8" y="211.9">3</text>
<text x="120.8" y="214.4">4</text>
<text x="126.6" y="214.2">J?</text>
<text x="137.3" y="211.9">3</text>
<text x="137.3" y="214.4">4</text>
<text x="143.1" y="214.2">J?</text>
<text x="152.6" y="211.9">3</text>
<text x="152.6" y="214.4">4</text>
<text x="158.3" y="214.2">J?</text>
<text x="191.4" y="214">JP?</text>
<text x="195.1" y="211">+5V</text>
<text x="208.6" y="210.6">14</text>
<text x="213.1" y="211.5">VIN</text>
<text x="233.2" y="211.5">TX0</text>
<text x="239.1" y="210.6">15</text>
<text x="248.4" y="211.5">TX</text>
<text x="267.6" y="214.2">J?</text>
<text x="274.5" y="211.9">3</text>
<text x="274.5" y="214.4">4</text>
<text x="282.9" y="214.2">J?</text>
<text x="289.7" y="211.9">3</text>
<text x="289.7" y="214.4">4</text>
<text x="298.1" y="214.2">J?</text>
<text x="305" y="211.9">3</text>
<text x="305" y="214.4">4</text>
<text x="310.7" y="210.2">6</text>
<text x="310.7" y="212.8">5</text>
<text x="310.7" y="215.3">4</text>
<text x="325.3" y="211.9">3</text>
<text x="325.3" y="214.4">4</text>
<text x="333.5" y="210.2">6</text>
<text x="333.5" y="212.8">5</text>
<text x="333.5" y="215.3">4</text>
<text x="89.7" y="220.4">A5</text>
<text x="89.7" y="217.8">A4</text>
<text x="99.2" y="217">5</text>
<text x="99.2" y="219.5">6</text>
<text x="113.8" y="217.8">A4</text>
<text x="113.8" y="220.4">A5</text>
<text x="120.8" y="217">5</text>
<text x="120.8" y="219.5">6</text>
<text x="137.3" y="217">5</text>
<text x="137.3" y="219.5">6</text>
<text x="152.6" y="217">5</text>
<text x="152.6" y="219.5">6</text>
<text x="183.4" y="216.3">SolderJumper_2_Open</text>
<text x="190" y="220">1</text>
<text x="195.1" y="220">2</text>
<text x="274.5" y="217">5</text>
<text x="274.5" y="219.5">6</text>
<text x="289.7" y="217">5</text>
<text x="289.7" y="219.5">6</text>
<text x="305" y="217">5</text>
<text x="305" y="219.5">6</text>
<text x="310.7" y="217.8">3</text>
<text x="310.7" y="220.4">2</text>
<text x="325.3" y="217">5</text>
<text x="325.3" y="219.5">6</text>
<text x="333.5" y="217.8">3</text>
<text x="333.5" y="220.4">2</text>
<text x="146.8" y="227.4">GND</text>
<text x="277.3" y="227.4">GND</text>
<text x="325.3" y="222">7</text>
<text x="325.3" y="224.6">8</text>
<text x="333.5" y="225.5">RX</text>
<text x="333.5" y="222.9">TX</text>
<text x="10.4" y="235.7">E</text>
<text x="408.4" y="235.7">E</text>
<text x="10.5" y="285.7">F</text>
<text x="35" y="286.7">1</text>
<text x="85" y="286.7">2</text>
<text x="135" y="286.7">3</text>
<text x="185" y="286.7">4</text>
<text x="235" y="286.7">5</text>
<text x="285" y="286.7">6</text>
<text x="335" y="286.7">7</text>
<text x="385" y="286.7">8</text>
<text x="408.5" y="285.7">F</text>
</g>
<g font-size="1.4">
<text x="159.6" y="44.2">5</text>
<text x="163.6" y="45">VCC</text>
<text x="179.9" y="45">CS</text>
<text x="185" y="44.2">2</text>
<text x="44.1" y="53.1">1</text>
<text x="48" y="53.9">TEMP</text>
<text x="63.3" y="48.8">VCC</text>
<text x="63.4" y="53.9">BAT</text>
<text x="69.5" y="48">4</text>
<text x="69.5" y="53.1">5</text>
<text x="159.6" y="51.9">4</text>
<text x="163.6" y="52.6">TD</text>
<text x="179.7" y="52.6">OC</text>
<text x="185" y="51.9">3</text>
<text x="44.1" y="55.7">8</text>
<text x="48" y="56.4">CE</text>
<text x="61.5" y="56.4">STDBY</text>
<text x="62.1" y="59">CHRG</text>
<text x="69.5" y="55.7">6</text>
<text x="69.5" y="58.2">7</text>
<text x="159.6" y="59.5">6</text>
<text x="185" y="59.5">1</text>
<text x="44.1" y="60.7">2</text>
<text x="48" y="61.5">PROG</text>
<text x="64.4" y="64">EP</text>
<text x="69.5" y="63.3">9</text>
<text x="163.6" y="60.2">GND</text>
<text x="179.7" y="60.2">OD</text>
<text x="63.1" y="69.1">GND</text>
<text x="69.5" y="68.4">3</text>
<text x="163.6" y="75.3" transform="rotate(-90 163.6 75.3)">4</text>
<text x="173.7" y="75.3" transform="rotate(-90 173.7 75.3)">5</text>
<text x="162.2" y="78.5">2</text>
<text x="171.2" y="83" transform="rotate(-90 171.2 83)">1</text>
<text x="180" y="78.5">7</text>
</g>
</svg>
